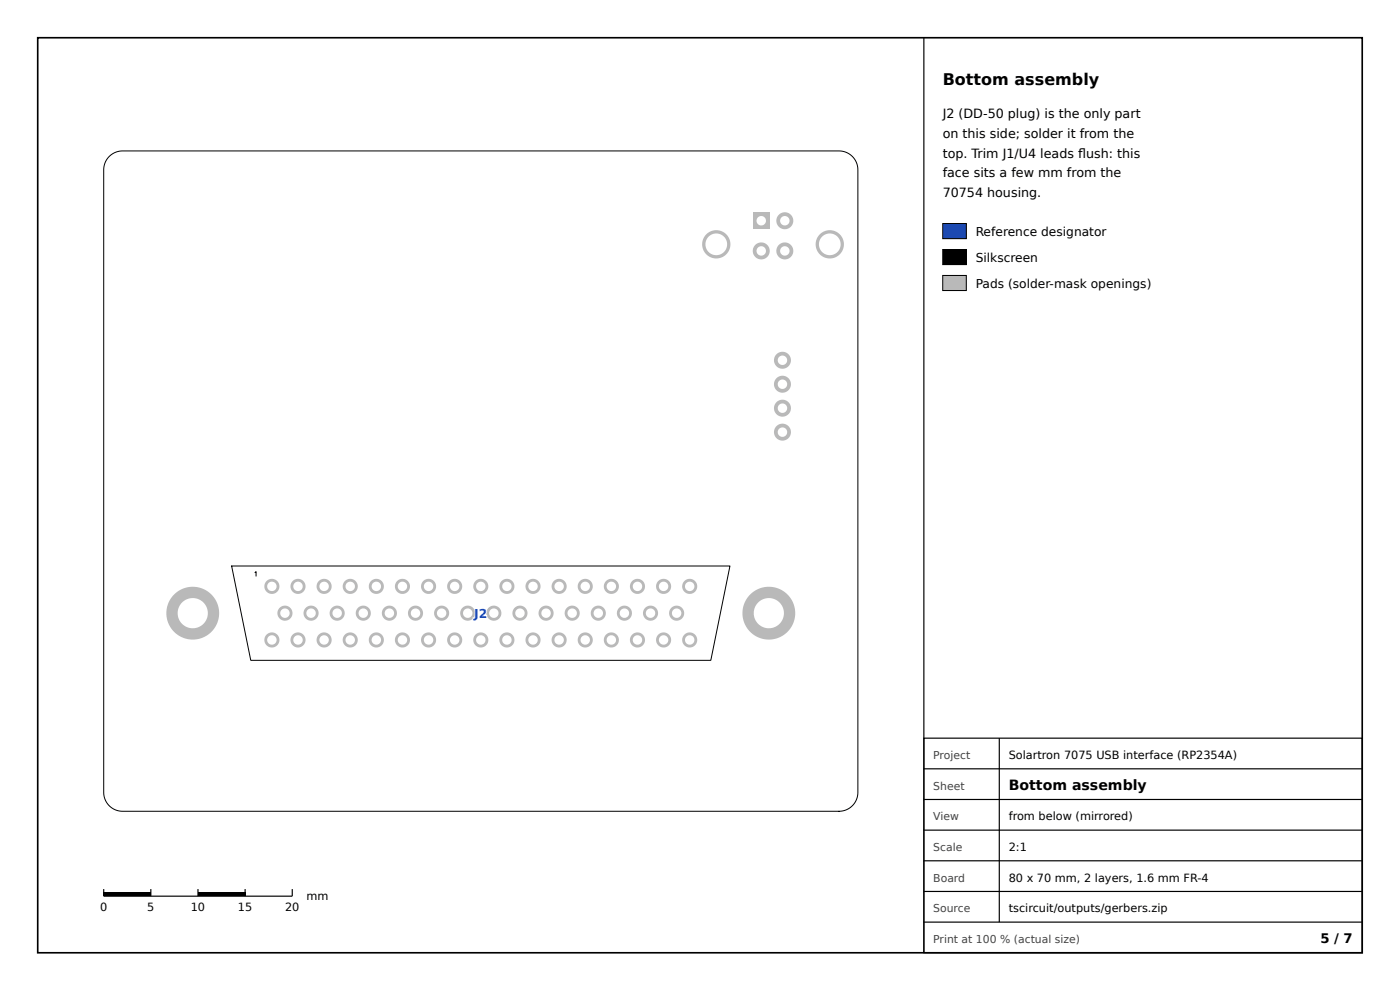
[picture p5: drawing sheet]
<svg xmlns="http://www.w3.org/2000/svg" width="297mm" height="210mm" viewBox="0 0 297 210" stroke-linecap="round" stroke-linejoin="round" font-family="sans-serif">
<g fill="#b9b9b9">
<path d="M159.7 45h3.6v3.6h-3.6z"/>
<circle cx="166.5" cy="46.8" r="1.8"/>
<circle cx="166.5" cy="53.2" r="1.8"/>
<circle cx="161.5" cy="53.2" r="1.8"/>
<circle cx="152" cy="51.8" r="3"/>
<circle cx="176" cy="51.8" r="3"/>
<circle cx="166" cy="76.4" r="1.8"/>
<circle cx="166" cy="81.5" r="1.8"/>
<circle cx="166" cy="86.5" r="1.8"/>
<circle cx="166" cy="91.6" r="1.8"/>
<circle cx="57.7" cy="124.3" r="1.6"/>
<circle cx="63.2" cy="124.3" r="1.6"/>
<circle cx="68.8" cy="124.3" r="1.6"/>
<circle cx="74.3" cy="124.3" r="1.6"/>
<circle cx="79.8" cy="124.3" r="1.6"/>
<circle cx="85.4" cy="124.3" r="1.6"/>
<circle cx="90.9" cy="124.3" r="1.6"/>
<circle cx="96.5" cy="124.3" r="1.6"/>
<circle cx="102" cy="124.3" r="1.6"/>
<circle cx="107.5" cy="124.3" r="1.6"/>
<circle cx="113.1" cy="124.3" r="1.6"/>
<circle cx="118.6" cy="124.3" r="1.6"/>
<circle cx="124.2" cy="124.3" r="1.6"/>
<circle cx="129.7" cy="124.3" r="1.6"/>
<circle cx="135.2" cy="124.3" r="1.6"/>
<circle cx="140.8" cy="124.3" r="1.6"/>
<circle cx="146.3" cy="124.3" r="1.6"/>
<circle cx="60.5" cy="130" r="1.6"/>
<circle cx="66" cy="130" r="1.6"/>
<circle cx="71.5" cy="130" r="1.6"/>
<circle cx="77.1" cy="130" r="1.6"/>
<circle cx="82.6" cy="130" r="1.6"/>
<circle cx="88.2" cy="130" r="1.6"/>
<circle cx="93.7" cy="130" r="1.6"/>
<circle cx="99.2" cy="130" r="1.6"/>
<circle cx="104.8" cy="130" r="1.6"/>
<circle cx="110.3" cy="130" r="1.6"/>
<circle cx="115.9" cy="130" r="1.6"/>
<circle cx="121.4" cy="130" r="1.6"/>
<circle cx="126.9" cy="130" r="1.6"/>
<circle cx="132.5" cy="130" r="1.6"/>
<circle cx="138" cy="130" r="1.6"/>
<circle cx="143.5" cy="130" r="1.6"/>
<circle cx="57.7" cy="135.7" r="1.6"/>
<circle cx="63.2" cy="135.7" r="1.6"/>
<circle cx="68.8" cy="135.7" r="1.6"/>
<circle cx="74.3" cy="135.7" r="1.6"/>
<circle cx="79.8" cy="135.7" r="1.6"/>
<circle cx="85.4" cy="135.7" r="1.6"/>
<circle cx="90.9" cy="135.7" r="1.6"/>
<circle cx="96.5" cy="135.7" r="1.6"/>
<circle cx="102" cy="135.7" r="1.6"/>
<circle cx="107.5" cy="135.7" r="1.6"/>
<circle cx="113.1" cy="135.7" r="1.6"/>
<circle cx="118.6" cy="135.7" r="1.6"/>
<circle cx="124.2" cy="135.7" r="1.6"/>
<circle cx="129.7" cy="135.7" r="1.6"/>
<circle cx="135.2" cy="135.7" r="1.6"/>
<circle cx="140.8" cy="135.7" r="1.6"/>
<circle cx="146.3" cy="135.7" r="1.6"/>
<circle cx="40.9" cy="130" r="5.6"/>
<circle cx="163.1" cy="130" r="5.6"/>
</g>
<g fill="#fff">
<circle cx="161.5" cy="46.8" r="1"/>
<circle cx="166.5" cy="46.8" r="1"/>
<circle cx="166.5" cy="53.2" r="1"/>
<circle cx="161.5" cy="53.2" r="1"/>
<circle cx="152" cy="51.8" r="2.3"/>
<circle cx="176" cy="51.8" r="2.3"/>
<circle cx="166" cy="76.4" r="1"/>
<circle cx="166" cy="81.5" r="1"/>
<circle cx="166" cy="86.5" r="1"/>
<circle cx="166" cy="91.6" r="1"/>
<circle cx="57.7" cy="124.3" r="1"/>
<circle cx="63.2" cy="124.3" r="1"/>
<circle cx="68.8" cy="124.3" r="1"/>
<circle cx="74.3" cy="124.3" r="1"/>
<circle cx="79.8" cy="124.3" r="1"/>
<circle cx="85.4" cy="124.3" r="1"/>
<circle cx="90.9" cy="124.3" r="1"/>
<circle cx="96.5" cy="124.3" r="1"/>
<circle cx="102" cy="124.3" r="1"/>
<circle cx="107.5" cy="124.3" r="1"/>
<circle cx="113.1" cy="124.3" r="1"/>
<circle cx="118.6" cy="124.3" r="1"/>
<circle cx="124.2" cy="124.3" r="1"/>
<circle cx="129.7" cy="124.3" r="1"/>
<circle cx="135.2" cy="124.3" r="1"/>
<circle cx="140.8" cy="124.3" r="1"/>
<circle cx="146.3" cy="124.3" r="1"/>
<circle cx="60.5" cy="130" r="1"/>
<circle cx="66" cy="130" r="1"/>
<circle cx="71.5" cy="130" r="1"/>
<circle cx="77.1" cy="130" r="1"/>
<circle cx="82.6" cy="130" r="1"/>
<circle cx="88.2" cy="130" r="1"/>
<circle cx="93.7" cy="130" r="1"/>
<circle cx="99.2" cy="130" r="1"/>
<circle cx="104.8" cy="130" r="1"/>
<circle cx="110.3" cy="130" r="1"/>
<circle cx="115.9" cy="130" r="1"/>
<circle cx="121.4" cy="130" r="1"/>
<circle cx="126.9" cy="130" r="1"/>
<circle cx="132.5" cy="130" r="1"/>
<circle cx="138" cy="130" r="1"/>
<circle cx="143.5" cy="130" r="1"/>
<circle cx="57.7" cy="135.7" r="1"/>
<circle cx="63.2" cy="135.7" r="1"/>
<circle cx="68.8" cy="135.7" r="1"/>
<circle cx="74.3" cy="135.7" r="1"/>
<circle cx="79.8" cy="135.7" r="1"/>
<circle cx="85.4" cy="135.7" r="1"/>
<circle cx="90.9" cy="135.7" r="1"/>
<circle cx="96.5" cy="135.7" r="1"/>
<circle cx="102" cy="135.7" r="1"/>
<circle cx="107.5" cy="135.7" r="1"/>
<circle cx="113.1" cy="135.7" r="1"/>
<circle cx="118.6" cy="135.7" r="1"/>
<circle cx="124.2" cy="135.7" r="1"/>
<circle cx="129.7" cy="135.7" r="1"/>
<circle cx="135.2" cy="135.7" r="1"/>
<circle cx="140.8" cy="135.7" r="1"/>
<circle cx="146.3" cy="135.7" r="1"/>
<circle cx="40.9" cy="130" r="3.2"/>
<circle cx="163.1" cy="130" r="3.2"/>
<circle cx="85.7" cy="143.1" r=".2"/>
<circle cx="86.3" cy="141.5" r=".2"/>
<circle cx="109.5" cy="150.1" r=".2"/>
<circle cx="92.4" cy="142.5" r=".2"/>
<circle cx="86.3" cy="147" r=".2"/>
<circle cx="83.6" cy="146.8" r=".2"/>
<circle cx="79.4" cy="141.4" r=".2"/>
<circle cx="99.6" cy="153.2" r=".2"/>
<circle cx="52.4" cy="164.1" r=".2"/>
<circle cx="71.1" cy="158.8" r=".2"/>
<circle cx="75.5" cy="158.6" r=".2"/>
<circle cx="90.6" cy="159.3" r=".2"/>
<circle cx="48.4" cy="164.4" r=".2"/>
<circle cx="92.9" cy="156" r=".2"/>
<circle cx="100.7" cy="150.9" r=".2"/>
<circle cx="92.2" cy="158.5" r=".2"/>
<circle cx="58.6" cy="167.6" r=".2"/>
<circle cx="134.7" cy="154.9" r=".2"/>
<circle cx="138.2" cy="165.6" r=".2"/>
<circle cx="99.2" cy="147.8" r=".2"/>
<circle cx="93.7" cy="151.2" r=".2"/>
<circle cx="54.5" cy="153.3" r=".2"/>
<circle cx="91" cy="151.5" r=".2"/>
<circle cx="134.2" cy="150.3" r=".2"/>
<circle cx="137.4" cy="164" r=".2"/>
<circle cx="111.2" cy="165.3" r=".2"/>
<circle cx="140.1" cy="144.9" r=".2"/>
<circle cx="138.8" cy="162.8" r=".2"/>
<circle cx="74.5" cy="164.4" r=".2"/>
<circle cx="138.4" cy="164.5" r=".2"/>
<circle cx="76.3" cy="164.2" r=".2"/>
<circle cx="103.8" cy="155" r=".2"/>
<circle cx="81.1" cy="164.2" r=".2"/>
<circle cx="113.1" cy="161.7" r=".2"/>
<circle cx="83.6" cy="158.8" r=".2"/>
<circle cx="119.1" cy="155.5" r=".2"/>
<circle cx="130.6" cy="161.6" r=".2"/>
<circle cx="134.4" cy="161.5" r=".2"/>
<circle cx="102.5" cy="164.5" r=".2"/>
<circle cx="124.4" cy="161.8" r=".2"/>
<circle cx="66.1" cy="150.8" r=".2"/>
<circle cx="52.3" cy="153.2" r=".2"/>
<circle cx="60.1" cy="113.1" r=".2"/>
<circle cx="60.1" cy="114.9" r=".2"/>
<circle cx="60.7" cy="111" r=".2"/>
<circle cx="59.9" cy="116.3" r=".2"/>
<circle cx="59.8" cy="108.4" r=".2"/>
<circle cx="59" cy="115.3" r=".2"/>
<circle cx="55.3" cy="106.4" r=".2"/>
<circle cx="56.2" cy="114.4" r=".2"/>
<circle cx="54.9" cy="119.3" r=".2"/>
<circle cx="55.2" cy="126.1" r=".2"/>
<circle cx="55.9" cy="110.4" r=".2"/>
<circle cx="56" cy="116.1" r=".2"/>
<circle cx="55.3" cy="113.2" r=".2"/>
<circle cx="88.1" cy="111.7" r=".2"/>
<circle cx="71.2" cy="107.1" r=".2"/>
<circle cx="77.4" cy="109.6" r=".2"/>
<circle cx="77.4" cy="111.9" r=".2"/>
<circle cx="78.3" cy="115.1" r=".2"/>
<circle cx="69.8" cy="121.4" r=".2"/>
<circle cx="55.2" cy="115.3" r=".2"/>
<circle cx="93.9" cy="109" r=".2"/>
<circle cx="96.1" cy="120.9" r=".2"/>
<circle cx="93.2" cy="111.4" r=".2"/>
<circle cx="99.2" cy="115.6" r=".2"/>
<circle cx="88.5" cy="103" r=".2"/>
<circle cx="82.9" cy="103.2" r=".2"/>
<circle cx="77.2" cy="114.3" r=".2"/>
<circle cx="126.8" cy="110.6" r=".2"/>
<circle cx="129.3" cy="118.7" r=".2"/>
<circle cx="132.1" cy="112.9" r=".2"/>
<circle cx="131.1" cy="118.1" r=".2"/>
<circle cx="132" cy="105.8" r=".2"/>
<circle cx="114.7" cy="109" r=".2"/>
<circle cx="114" cy="112.7" r=".2"/>
<circle cx="122.7" cy="109.5" r=".2"/>
<circle cx="122.3" cy="116.1" r=".2"/>
<circle cx="122" cy="112" r=".2"/>
<circle cx="122.4" cy="114.4" r=".2"/>
<circle cx="113.6" cy="110.8" r=".2"/>
<circle cx="99.6" cy="114.5" r=".2"/>
<circle cx="148.8" cy="112.3" r=".2"/>
<circle cx="143.4" cy="111.1" r=".2"/>
<circle cx="144" cy="114.4" r=".2"/>
<circle cx="143.3" cy="112.4" r=".2"/>
<circle cx="134.8" cy="118.2" r=".2"/>
<circle cx="121.2" cy="115.4" r=".2"/>
<circle cx="60.5" cy="94.8" r=".2"/>
<circle cx="52.8" cy="118.2" r=".2"/>
<circle cx="48.4" cy="153.2" r=".2"/>
<circle cx="33.4" cy="145.8" r=".2"/>
<circle cx="71.9" cy="153.2" r=".2"/>
<circle cx="51.2" cy="153.3" r=".2"/>
<circle cx="94.5" cy="87.6" r=".2"/>
<circle cx="79.2" cy="144.2" r=".2"/>
<circle cx="111.8" cy="93.8" r=".2"/>
<circle cx="110.1" cy="97" r=".2"/>
<circle cx="120.8" cy="88.3" r=".2"/>
<circle cx="127.2" cy="97.7" r=".2"/>
<circle cx="143.5" cy="99.3" r=".2"/>
<circle cx="133.9" cy="99.3" r=".2"/>
<circle cx="99.5" cy="99.3" r=".2"/>
<circle cx="90.1" cy="99.4" r=".2"/>
<circle cx="82.7" cy="99.2" r=".2"/>
<circle cx="67.2" cy="97.6" r=".2"/>
<circle cx="62.3" cy="144.5" r=".2"/>
<circle cx="51" cy="147.1" r=".2"/>
<circle cx="89.5" cy="105.6" r=".2"/>
<circle cx="88.4" cy="117.5" r=".2"/>
<circle cx="77.4" cy="139.5" r=".2"/>
<circle cx="77.1" cy="141.2" r=".2"/>
<circle cx="132.2" cy="93.6" r=".2"/>
<circle cx="81.1" cy="153.3" r=".2"/>
<circle cx="155.3" cy="94.8" r=".2"/>
<circle cx="154.4" cy="99.9" r=".2"/>
<circle cx="148.3" cy="101.6" r=".2"/>
<circle cx="133.7" cy="101.8" r=".2"/>
<circle cx="104.3" cy="101.6" r=".2"/>
<circle cx="88.3" cy="101.8" r=".2"/>
<circle cx="82.3" cy="101.6" r=".2"/>
<circle cx="71.9" cy="101.5" r=".2"/>
<circle cx="66" cy="146.6" r=".2"/>
<circle cx="45.8" cy="147.9" r=".2"/>
<circle cx="70.3" cy="109.3" r=".2"/>
<circle cx="71.7" cy="147.6" r=".2"/>
<circle cx="173.3" cy="93.5" r=".2"/>
<circle cx="173.2" cy="96.4" r=".2"/>
<circle cx="148.2" cy="115.1" r=".2"/>
<circle cx="147.8" cy="111.8" r=".2"/>
<circle cx="177.1" cy="101.5" r=".2"/>
<circle cx="176.9" cy="106.1" r=".2"/>
<circle cx="101.1" cy="144.7" r=".2"/>
<circle cx="101.7" cy="153.8" r=".2"/>
<circle cx="106" cy="158.6" r=".2"/>
<circle cx="109.2" cy="160.1" r=".2"/>
<circle cx="130" cy="142.3" r=".2"/>
<circle cx="140.2" cy="157.7" r=".2"/>
<circle cx="49.2" cy="155" r=".2"/>
<circle cx="54.7" cy="147.9" r=".2"/>
<circle cx="105.2" cy="87.6" r=".2"/>
<circle cx="105.3" cy="90.5" r=".2"/>
<circle cx="92.3" cy="90.7" r=".2"/>
<circle cx="96.6" cy="93.9" r=".2"/>
<circle cx="110.3" cy="91.2" r=".2"/>
<circle cx="116" cy="96.7" r=".2"/>
<circle cx="65.1" cy="152.7" r=".2"/>
<circle cx="62.7" cy="152.7" r=".2"/>
<circle cx="133.9" cy="94.6" r=".2"/>
<circle cx="136.9" cy="93.6" r=".2"/>
<circle cx="158.8" cy="115.6" r=".2"/>
<circle cx="155.6" cy="120.4" r=".2"/>
<circle cx="96.4" cy="158.8" r=".2"/>
<circle cx="94.5" cy="159.1" r=".2"/>
<circle cx="93.3" cy="53.5" r=".2"/>
<circle cx="81.6" cy="41" r=".2"/>
<circle cx="78.1" cy="40.9" r=".2"/>
<circle cx="75.2" cy="37.6" r=".2"/>
<circle cx="110.8" cy="52.3" r=".2"/>
<circle cx="113.8" cy="62" r=".2"/>
<circle cx="107.8" cy="52.1" r=".2"/>
<circle cx="119.2" cy="70.4" r=".2"/>
<circle cx="106.9" cy="50.5" r=".2"/>
<circle cx="78.1" cy="75" r=".2"/>
<circle cx="110.7" cy="49.7" r=".2"/>
<circle cx="120.8" cy="70.4" r=".2"/>
<circle cx="111.5" cy="48.8" r=".2"/>
<circle cx="123.4" cy="70.9" r=".2"/>
<circle cx="131.6" cy="70.7" r=".2"/>
<circle cx="107.4" cy="46.2" r=".2"/>
<circle cx="112.2" cy="35.5" r=".2"/>
<circle cx="99.2" cy="60.7" r=".2"/>
<circle cx="83.4" cy="65.6" r=".2"/>
<circle cx="98.4" cy="56.9" r=".2"/>
<circle cx="85.8" cy="60.8" r=".2"/>
<circle cx="99.7" cy="57.8" r=".2"/>
<circle cx="93" cy="67.9" r=".2"/>
<circle cx="97" cy="57.6" r=".2"/>
<circle cx="79.8" cy="36.6" r=".2"/>
<circle cx="103" cy="60.6" r=".2"/>
<circle cx="99.6" cy="65.4" r=".2"/>
<circle cx="103" cy="57.3" r=".2"/>
<circle cx="109.5" cy="62.3" r=".2"/>
<circle cx="90.4" cy="37" r=".2"/>
<circle cx="82.9" cy="40.8" r=".2"/>
<circle cx="92.3" cy="49.9" r=".2"/>
<circle cx="85.9" cy="52" r=".2"/>
<circle cx="100.3" cy="43" r=".2"/>
<circle cx="96.4" cy="51.2" r=".2"/>
<circle cx="99.9" cy="46.5" r=".2"/>
<circle cx="107.6" cy="49" r=".2"/>
<circle cx="96.9" cy="43.1" r=".2"/>
<circle cx="97.4" cy="34.1" r=".2"/>
<circle cx="96.6" cy="52.5" r=".2"/>
<circle cx="97.5" cy="50.9" r=".2"/>
<circle cx="100.3" cy="41.3" r=".2"/>
<circle cx="96.9" cy="36.9" r=".2"/>
<circle cx="91" cy="68.2" r=".2"/>
<circle cx="90.7" cy="69.9" r=".2"/>
<circle cx="104.8" cy="61.8" r=".2"/>
<circle cx="109" cy="71.1" r=".2"/>
<circle cx="66.6" cy="60.6" r=".2"/>
<circle cx="49.8" cy="35.6" r=".2"/>
<circle cx="128.8" cy="45.2" r=".2"/>
<circle cx="102.1" cy="43.3" r=".2"/>
<circle cx="127" cy="41.2" r=".2"/>
<circle cx="102.3" cy="41.9" r=".2"/>
<circle cx="97.4" cy="42.2" r=".2"/>
<circle cx="98" cy="40.5" r=".2"/>
<circle cx="92.6" cy="54.7" r=".2"/>
<circle cx="92.2" cy="52.3" r=".2"/>
<circle cx="93" cy="48.9" r=".2"/>
<circle cx="92.1" cy="47.1" r=".2"/>
<circle cx="92.2" cy="60.3" r=".2"/>
<circle cx="92" cy="57.9" r=".2"/>
<circle cx="97.3" cy="46.6" r=".2"/>
<circle cx="97.7" cy="48.2" r=".2"/>
<circle cx="76.8" cy="74.8" r=".2"/>
<circle cx="79.8" cy="73.8" r=".2"/>
<circle cx="137.1" cy="48" r=".2"/>
<circle cx="138" cy="40" r=".2"/>
<circle cx="135.2" cy="65.4" r=".2"/>
<circle cx="136.3" cy="58.7" r=".2"/>
<circle cx="140.9" cy="58.2" r=".2"/>
<circle cx="143.3" cy="46" r=".2"/>
<circle cx="145.2" cy="56.9" r=".2"/>
<circle cx="147.9" cy="47.2" r=".2"/>
</g>
<path d="M23.2 33.2a4 4 0 0 1 2.8-1.2h152a4 4 0 0 1 4 4v132a4 4 0 0 1-4 4h-152a4 4 0 0 1-4-4v-132a4 4 0 0 1 1.2-2.8zM49.1 120h105.8l-4.1 20h-97.6zM54.1 121.4l.2-.2v.9" fill="none" stroke="#000" stroke-width=".21"/>
<path d="M196 8v194M22 188.5v1.5h40v-1.5M32 188.5v1.5M42 188.5v1.5M52 188.5v1.5" fill="none" stroke="#000" stroke-width=".25"/>
<path d="M22 189.2h10v.8h-10zM42 189.2h10v.8h-10z" fill="#000"/>
<path d="M8 8h281v194h-281z" fill="none" stroke="#000" stroke-width=".35"/>
<path d="M200 47.4h5v3.2h-5z" fill="#1f4fbf"/>
<path d="M200 47.4h5v3.2h-5zM200 52.9h5v3.2h-5z" fill="none" stroke="#000" stroke-width=".21"/>
<path d="M200 52.9h5v3.2h-5z" fill="#000"/>
<path d="M200 58.4h5v3.2h-5z" fill="#b9b9b9"/>
<path d="M200 58.4h5v3.2h-5z" fill="none" stroke="#000" stroke-width=".21"/>
<path d="M196 156.5h93v45.5h-93zM212 156.5v39M196 163h93M196 169.5h93M196 176h93M196 182.5h93M196 189h93M196 195.5h93" fill="none" stroke="#000" stroke-width=".25"/>
<text font-size="3.4" x="200" y="18">Bottom assembly</text>
<text font-size="3" x="214" y="167.4">Bottom assembly</text>
<text font-size="2.8" x="280.1" y="199.9">5 / 7</text>
<g font-size="2.7">
<text x="200" y="25">J2 (DD-50 plug) is the only part</text>
<text x="200" y="29.2">on this side; solder it from the</text>
<text x="200" y="33.4">top. Trim J1/U4 leads fl ush: this</text>
<text x="200" y="37.6">face sits a few mm from the</text>
<text x="200" y="41.8">70754 housing.</text>
</g>
<g font-size="2.6">
<text x="207" y="50">Reference designator</text>
<text x="207" y="55.5">Silkscreen</text>
<text x="207" y="61">Pads (solder-mask openings)</text>
</g>
<text font-size="2.6" fill="#fff" x="100.6" y="130.9">J2</text>
<g font-size="2.4">
<text x="214" y="160.9">Solartron 7075 USB interface (RP2354A)</text>
<text x="214" y="173.9">from below (mirrored)</text>
<text x="214" y="180.4">2:1</text>
<text x="65" y="190.8">mm</text>
<text x="214" y="186.9">80 x 70 mm, 2 layers, 1.6 mm FR-4</text>
<text x="21.2" y="193.2">0</text>
<text x="31.2" y="193.2">5</text>
<text x="40.5" y="193.2">10</text>
<text x="50.5" y="193.2">15</text>
<text x="60.5" y="193.2">20</text>
<text x="214" y="193.4">tscircuit/outputs/gerbers.zip</text>
</g>
<g font-size="2.3" fill="#444">
<text x="198" y="160.9">Project</text>
<text x="198" y="167.4">Sheet</text>
<text x="198" y="173.9">View</text>
<text x="198" y="180.4">Scale</text>
<text x="198" y="186.9">Board</text>
<text x="198" y="193.4">Source</text>
<text x="198" y="199.9">Print at 100 % (actual size)</text>
</g>
</svg>
